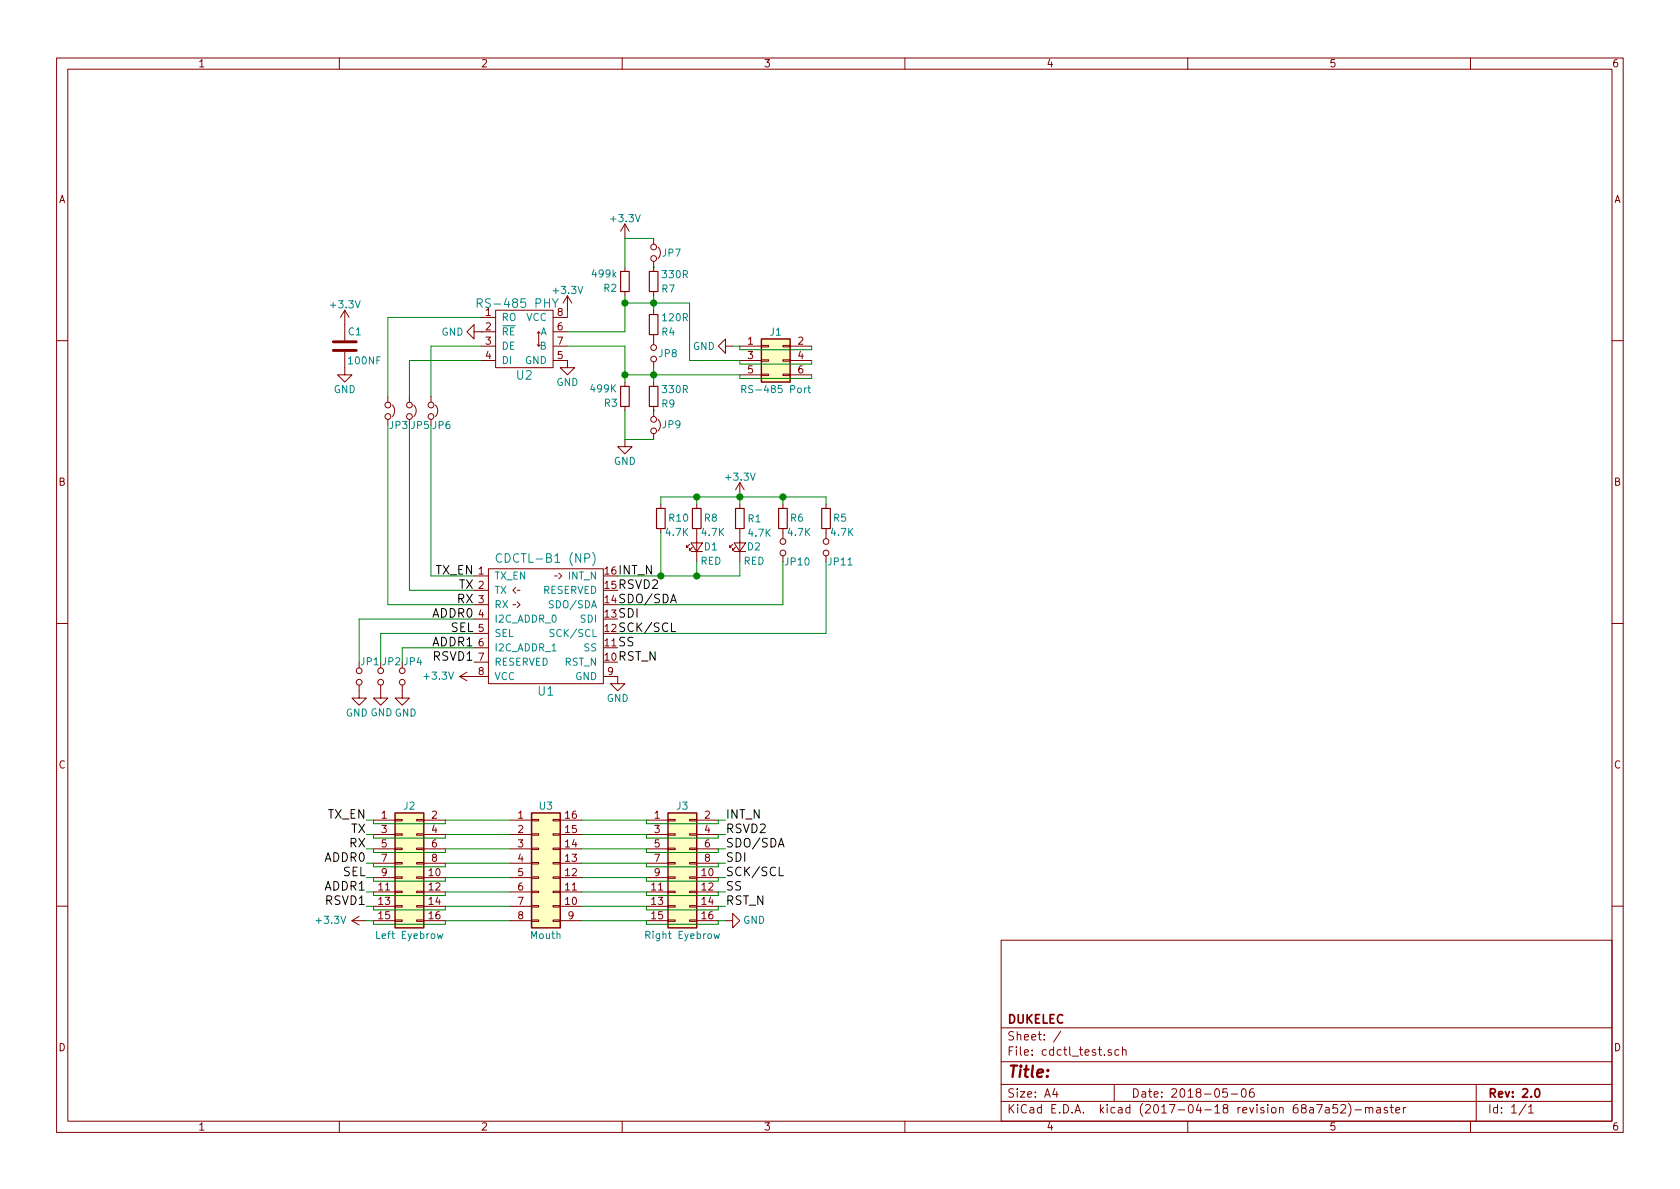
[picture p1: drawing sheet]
<svg xmlns="http://www.w3.org/2000/svg" width="297mm" height="210mm" viewBox="0 0 297 210" stroke-linecap="round" stroke-linejoin="round" font-family="sans-serif">
<g fill="none" stroke="#840000" stroke-width=".18">
<path d="M10 10.3h277v189.9h-277zM12 12.2h273v186.1h-273zM60 10.3v1.9M110 10.3v1.9M160 10.3v1.9M210 10.3v1.9M260 10.3v1.9M110.5 39.6v2.6M110.5 39.6l-.8 1.3M110.5 39.6l.8 1.3M61 54.9v5.3M61 54.9l-.8 1.2"/>
<path d="M61 54.9l.7 1.2M83.8 58.7v-1.3l-1.3 1.3 1.3 1.2v-1.2h3.8M85.1 56.1h2.5M87.6 54.9h10.2v10.1h-10.2zM95.2 59.9v1.3zM95.2 58.7v1.2zM97.8 56.1h2.5M97.8 58.7h2.5M100.3 52.3l-.7 1.3M100.3 52.3v2.6M100.3 52.3l.8 1.3M110.5 47.2v.8"/>
<path d="M110.5 51.6v.7M115.6 42.2v1M115.6 46.2v1.8M115.6 51.6v.7M115.6 54.9v.7M115.6 59.2v1.8M116.3 43.7a1.41 1.41 0 0 1 0 2M10 60.2h2M61 62.2v4.1h1.2l-1.2 1.3-1.3-1.3h1.3M68.6 70.1v1M69.3 71.6a1.41 1.41 0 0 1 0 2.1M72.4 70.1v1"/>
<path d="M73.2 71.6a1.41 1.41 0 0 1 0 2.1M76.2 70.1v1M77 71.6a1.41 1.41 0 0 1 0 2.1M85.1 61.2h2.5M85.1 63.7h2.5M95 61l.2 .2 .3-.2M97.8 63.7h2.5v1.3h1.3l-1.3 1.3-1.2-1.3h1.2M97.8 61.2h2.5M110.5 77.7v1.3h1.3l-1.3 1.3-1.3-1.3h1.3M110.5 67.6v.7M110.5 71.9v.7M115.6 64v1"/>
<path d="M115.6 67.6v.7M115.6 71.9v1.8M115.6 76.7v1M116.3 74.2a1.41 1.41 0 0 1 0 2M128.3 61.2v-1.3l-1.3 1.3 1.3 1.3v-1.3h1.2M130.8 61.2h3.8M130.8 63.7h3.8M130.8 66.3h3.8M134.6 66.2h1.3v.2h-1.3zM134.6 63.6h1.3v.3h-1.3zM134.6 61.1h1.3v.2h-1.3zM138.4 66.2h1.3v.2h-1.3z"/>
<path d="M138.4 63.6h1.3v.3h-1.3zM138.4 61.1h1.3v.2h-1.3zM139.7 61.2h3.8M139.7 63.7h3.8M139.7 66.3h3.8M285 60.2h2M116.8 89.1v.8M116.8 93.5v.7M121.9 96.3l-.5 .5v-.3v.3h.3M122.2 96h2l-1 1.5zM122.2 97.5h2M122.4 96.8l-.5 .5v-.3v.3h.3"/>
<path d="M123.2 89.1v.8M123.2 93.5v5.8M129.5 96.3l-.5 .5v-.3v.3h.3M129.8 96h2l-1 1.5zM129.8 97.5h2M130 96.8l-.5 .5v-.3v.3h.3M130.8 85.3v2.6M130.8 89.1v.8M130.8 93.5v5.8M130.8 85.3l-.8 1.3M130.8 85.3l.8 1.3M138.4 89.1v.8"/>
<path d="M138.4 93.5v1.7M146 89.1v.8M146 93.5v1.7M10 110.3h2M81.3 119.6l1.2 .8M81.3 119.6h5.1M82.5 118.9l-1.2 .7M83.8 106.9h2.6M83.8 104.4h2.6M83.8 101.8h2.6M83.8 109.5h2.6M83.8 112h2.6"/>
<path d="M83.8 114.5h2.6M83.8 117.1h2.6M86.4 100.6h20.3v20.3h-20.3zM90.7 106.9h.5M91.2 103.9l-.5 .5 .5 .5M91.4 106.4l.5 .5-.5 .5M91.4 104.4h.5M98 101.8h.6M98.8 101.3l.5 .5-.5 .6M106.7 119.6h2.5v1.3h1.3l-1.3 1.3-1.3-1.3h1.3M285 110.3h2M63.5 121.2v2.2h1.3l-1.3 1.3-1.3-1.3h1.3"/>
<path d="M67.3 121.2v2.2h1.3l-1.3 1.3-1.3-1.3h1.3M71.1 121.2v2.2h1.3l-1.3 1.3-1.3-1.3h1.3M66 145h3.8M66 147.6h3.8M66 150.1h3.8M66 152.6h3.8M66 155.2h3.8M66 157.7h3.8M69.8 157.6h1.3v.3h-1.3zM69.8 155.1h1.3v.2h-1.3zM69.8 152.5h1.3v.3h-1.3zM69.8 150h1.3v.2h-1.3z"/>
<path d="M69.8 147.4h1.3v.3h-1.3zM69.8 144.9h1.3v.3h-1.3zM73.7 157.6h1.2v.3h-1.2zM73.7 155.1h1.2v.2h-1.2zM73.7 152.5h1.2v.3h-1.2zM73.7 150h1.2v.2h-1.2zM73.7 147.4h1.2v.3h-1.2zM73.7 144.9h1.2v.3h-1.2zM74.9 145h3.8M74.9 147.6h3.8M74.9 150.1h3.8M74.9 152.6h3.8"/>
<path d="M74.9 155.2h3.8M74.9 157.7h3.8M90.2 145h3.8M90.2 147.6h3.8M90.2 150.1h3.8M90.2 152.6h3.8M90.2 155.2h3.8M90.2 157.7h3.8M94 157.6h1.2v.3h-1.2zM94 155.1h1.2v.2h-1.2zM94 152.5h1.2v.3h-1.2zM94 150h1.2v.2h-1.2z"/>
<path d="M94 147.4h1.2v.3h-1.2zM94 144.9h1.2v.3h-1.2zM97.8 157.6h1.3v.3h-1.3zM97.8 155.1h1.3v.2h-1.3zM97.8 152.5h1.3v.3h-1.3zM97.8 150h1.3v.2h-1.3zM97.8 147.4h1.3v.3h-1.3zM97.8 144.9h1.3v.3h-1.3zM99.1 145h3.8M99.1 147.6h3.8M99.1 150.1h3.8M99.1 152.6h3.8"/>
<path d="M99.1 155.2h3.8M99.1 157.7h3.8M114.3 145h3.8M114.3 147.6h3.8M114.3 150.1h3.8M114.3 152.6h3.8M114.3 155.2h3.8M114.3 157.7h3.8M118.1 157.6h1.3v.3h-1.3zM118.1 155.1h1.3v.2h-1.3zM118.1 152.5h1.3v.3h-1.3zM118.1 150h1.3v.2h-1.3z"/>
<path d="M118.1 147.4h1.3v.3h-1.3zM118.1 144.9h1.3v.3h-1.3zM121.9 157.6h1.3v.3h-1.3zM121.9 155.1h1.3v.2h-1.3zM121.9 152.5h1.3v.3h-1.3zM121.9 150h1.3v.2h-1.3zM121.9 147.4h1.3v.3h-1.3zM121.9 144.9h1.3v.3h-1.3zM123.2 145h3.8M123.2 147.6h3.8M123.2 150.1h3.8M123.2 152.6h3.8"/>
<path d="M123.2 155.2h3.8M123.2 157.7h3.8M10 160.2h2M62.2 162.8l1.3 .8M62.2 162.8h2.6M63.5 162l-1.3 .8M66 162.8h3.8M66 160.3h3.8M69.8 162.7h1.3v.2h-1.3zM69.8 160.1h1.3v.3h-1.3zM73.7 162.7h1.2v.2h-1.2zM73.7 160.1h1.2v.3h-1.2z"/>
<path d="M74.9 162.8h3.8M74.9 160.3h3.8M90.2 162.8h3.8M90.2 160.3h3.8M94 162.7h1.2v.2h-1.2zM94 160.1h1.2v.3h-1.2zM97.8 162.7h1.3v.2h-1.3zM97.8 160.1h1.3v.3h-1.3zM99.1 162.8h3.8M99.1 160.3h3.8M114.3 162.8h3.8M114.3 160.3h3.8"/>
<path d="M118.1 162.7h1.3v.2h-1.3zM118.1 160.1h1.3v.3h-1.3zM121.9 162.7h1.3v.2h-1.3zM121.9 160.1h1.3v.3h-1.3zM123.2 162.8h3.8M123.2 160.3h3.8M128.3 162.8h1.2v-1.3l1.3 1.3-1.3 1.3v-1.3M177 166.3h108v32h-108zM285 160.2h2M60 198.3v1.9M110 198.3v1.9M160 198.3v1.9"/>
<path d="M177 194.8h108M177 191.8h108M177 187.8h108M177 181.8h108M186.5 192.5l-.4 1h1M186.8 193v1M187.6 182.3l-1.3 2M196.5 185.7l-.4-.1-.2 .2 .1 .2 .5 .2v.3h-.6M197 191.8v3M197.8 185.7l-.4-.1-.3 .3 .1 .6 .2 .1 .4-.1M198.5 185.7l.2-.1 .4 .1v.9M198.5 185.1v1.5"/>
<path d="M210 198.3v1.9M217 192.5h-.7l-.1 .7 .2-.1 .5 .1 .1 .2v.5l-.2 .1-.6-.1M217.7 193.5h1.1M219.6 192.7l.4-.2a.94 .94 0 0 1 0 1.5 .82 .82 0 0 1-.4-1.3zM221.6 192.5a.59 .59 0 0 0-.7 .7l.1 .7 .2 .1 .5-.1 .1-.5-.2-.2-.4-.1-.3 .3M232.8 195.3h1l-.7 1.5M234.4 195.9h.5l.1 .9M235 196.2l-.5 .1-.2 .2 .2 .3 .5-.1M236.4 195.3h-.7v.7l.2-.1 .5 .1 .1 .2-.1 .5-.2 .1-.5-.1M237.1 195.5l.2-.2h.3l.3 .2v.3l-.9 1h.9M238.4 195.1a1.71 1.71 0 0 1 0 2.3M239.6 196.3h1.1"/>
<path d="M241.4 196l.1-.1a.37 .37 0 0 1 .6 .1v.8M241.4 195.8v1M242.1 196l.2-.2 .3 .1 .1 .9M243.4 195.9h.6l.1 .9M244.1 196.2l-.5 .1-.2 .2 .2 .3 .5-.1M245.3 195.9l-.4-.1-.2 .2 .1 .3 .5 .1v.3h-.6M245.8 195.8h.6M246 195.3v1.3l.4 .2M246.8 196.3l.7-.1-.1-.3-.4-.1-.2 .2 .1 .7h.5M248.1 195.8v1M248.6 195.8l-.5 .3M260 198.3v1.9"/>
<path d="M261 191.8v6.5M269.8 195.2l-1.2 2M270.3 195.8l.4-.5v1.5M270.3 196.8h.8"/>
<circle cx="115.6" cy="45.7" r=".51"/>
<circle cx="115.6" cy="43.7" r=".51"/>
<circle cx="68.6" cy="73.7" r=".51"/>
<circle cx="68.6" cy="71.6" r=".51"/>
<circle cx="72.4" cy="73.7" r=".51"/>
<circle cx="72.4" cy="71.6" r=".51"/>
<circle cx="76.2" cy="73.7" r=".51"/>
<circle cx="76.2" cy="71.6" r=".51"/>
<circle cx="115.6" cy="61.5" r=".51"/>
<circle cx="115.6" cy="76.2" r=".51"/>
<circle cx="115.6" cy="74.2" r=".51"/>
<circle cx="115.6" cy="63.5" r=".51"/>
<circle cx="138.4" cy="97.8" r=".51"/>
<circle cx="138.4" cy="95.8" r=".51"/>
<circle cx="146.1" cy="95.8" r=".51"/>
<circle cx="146.1" cy="97.8" r=".51"/>
<circle cx="63.5" cy="118.6" r=".51"/>
<circle cx="67.3" cy="118.6" r=".51"/>
<circle cx="71.1" cy="118.6" r=".51"/>
<circle cx="63.5" cy="120.6" r=".51"/>
<circle cx="67.3" cy="120.6" r=".51"/>
<circle cx="71.1" cy="120.6" r=".51"/>
</g>
<path d="M271.5 192.7l.2-.2a.81 .81 0 0 1 .6 .6 .81 .81 0 0 1-.3 .8l-.1 .1a.79 .79 0 0 1-.4-1.3z" fill="none" stroke="#840000" stroke-width=".3"/>
<g fill="none" stroke="#008484" stroke-width=".18">
<path d="M84.4 53.6l.7-.1 .2-.2-.1-.3-.2-.2h-.6v1.6M84.8 53.6l.5 .8M97.7 52.8l.5 .8 .5-.8M131.2 68.8h.6v-.5l-.2-.1h-.4v1.2M131.5 68.8l.4 .6M142.6 68.6l-.3 .1-.1 .1M142.8 68.6h.5M143 68.2v1.1l.3 .1M88.7 98a.62 .62 0 0 0-.8 0 .62 .62 0 0 0-.2 .8 .56 .56 0 0 0 .3 .6 .56 .56 0 0 0 .7-.1M104.8 97.7a1.78 1.78 0 0 1 0 2.3M98 111.4l-.5-.1-.2 .1v.4l.5 .2 .2 .3-.3 .3-.5-.1M77.3 165.1l.2 .9 .3-.7 .2 .7 .3-.9"/>
<path d="M126.2 165.1l.3 .9 .2-.7 .2 .7 .3-.9"/>
</g>
<path d="M109.7 48h1.6v3.6h-1.6zM114.8 55.6h1.5v3.6h-1.5zM114.8 48h1.5v3.6h-1.5zM109.7 68.3h1.6v3.6h-1.6zM114.8 68.3h1.5v3.6h-1.5zM116.1 89.9h1.5v3.6h-1.5zM122.4 89.9h1.6v3.6h-1.6zM130 89.9h1.6v3.6h-1.6zM137.7 89.9h1.5v3.6h-1.5zM145.3 89.9h1.5v3.6h-1.5z" fill="none" stroke="#840000" stroke-width=".2"/>
<path d="M118.6 106.6l.5-1.5 .5 1.5M118.7 110.2v1.5h.8M137.6 149.8l.5-1.5 .5 1.5M137.8 153.3v1.6h.7" fill="none" stroke="#000" stroke-width=".18"/>
<g fill="#ffffc2" stroke="#ffffc2" stroke-width=".18">
<path d="M94 143.8h5.1v20.3h-5.1z"/>
<path d="M134.6 59.9h5.1v7.7h-5.1z"/>
<path d="M69.8 143.8h5.1v20.3h-5.1z"/>
<path d="M118.1 143.8h5.1v20.3h-5.1z"/>
</g>
<path d="M134.6 59.9h5.1v7.7h-5.1zM69.8 143.8h5.1v20.3h-5.1zM94 143.8h5.1v20.3h-5.1zM118.1 143.8h5.1v20.3h-5.1z" fill="none" stroke="#840000" stroke-width=".25"/>
<path d="M58.9 62h4.1M58.9 60.4h4.1" fill="none" stroke="#840000" stroke-width=".51"/>
<g fill="none" stroke="#008400" stroke-width=".18">
<path d="M85.1 58.7h.1M85.1 56.1h-16.5v14M100.3 54.9v1.2M110.5 52.3v6.4h-10.2M110.5 53.6h11.4v10.1h8.9v.7h12.7v-.7M115.6 47.2h.1M115.6 42.2h-5.1v5M115.6 52.3v2.6M68.6 75.2v31.7h15.2M72.4 75.2v29.2h11.4M76.2 75.2v26.6h7.6M85.1 61.2h-8.9v8.9"/>
<path d="M85.1 63.7h-12.7v6.4M100.3 61.2h10.2v6.4M110.5 72.6v5.1h5.1M110.5 66.3h20.3v.6h12.7v-.6M115.6 72.6h.1M115.6 65v2.6M129.5 61.2h1.3v.6h12.7v-.6M116.8 89.1v-1.2h29.2v1.2M116.8 94.2v7.6M123.2 87.9v1.2M123.2 99.3v2.5M130.8 87.9v1.2"/>
<path d="M130.8 99.3v2.5h-21.6M138.4 99.3v7.6h-29.2M138.4 87.9v1.2M146 99.3v12.7h-36.8M83.8 112h-16.5v5.1M83.8 114.5h-12.7v2.6M83.8 109.5h-20.3v7.6M64.8 145h1.2v.7h12.7v-.7h11.5M64.8 147.6h1.2v.6h12.7v-.6h11.5M64.8 150.1h1.2v.6h12.7v-.6h11.5M64.8 152.6h1.2v.7h12.7v-.7h11.5M64.8 155.2h1.2v.6h12.7v-.6h11.5"/>
<path d="M64.8 157.7h1.2v.7h12.7v-.7h11.5M102.9 145h11.4v.7h12.7v-.7h1.3M102.9 147.6h11.4v.6h12.7v-.6h1.3M102.9 150.1h11.4v.6h12.7v-.6h1.3M102.9 152.6h11.4v.7h12.7v-.7h1.3M102.9 155.2h11.4v.6h12.7v-.6h1.3M102.9 157.7h11.4v.7h12.7v-.7h1.3M64.8 160.3h1.2v.6h12.7v-.6h11.5M64.8 162.8h1.2v.6h12.7v-.6h11.5M102.9 160.3h11.4v.6h12.7v-.6h1.3M102.9 162.8h11.4v.6h12.7v-.6h1.3"/>
</g>
<g fill="#008400" stroke="#008400" stroke-width=".25">
<circle cx="110.5" cy="66.3" r=".51"/>
<circle cx="115.6" cy="66.3" r=".51"/>
<circle cx="123.2" cy="101.8" r=".51"/>
<circle cx="115.6" cy="53.6" r=".51"/>
<circle cx="110.5" cy="53.6" r=".51"/>
<circle cx="138.4" cy="87.9" r=".51"/>
<circle cx="130.8" cy="87.9" r=".51"/>
<circle cx="123.2" cy="87.9" r=".51"/>
<circle cx="116.8" cy="101.8" r=".51"/>
</g>
<text font-size="2.8" fill="#840000" x="178" y="190.5">Title:</text>
<g font-size="2.1" fill="#008484">
<text x="85.4" y="54.4">RS-485 PHY</text>
<text x="91.4" y="67.1">U2</text>
<text x="88.7" y="99.5">CDCTL-B1 (NP)</text>
<text x="95.2" y="123">U1</text>
</g>
<g font-size="2.1">
<text x="77" y="101.6">TX_EN</text>
<text x="109.2" y="101.6">INT_N</text>
<text x="80.9" y="106.7">RX</text>
<text x="81.1" y="104.1">TX</text>
<text x="109.2" y="104.1">RSVD2</text>
<text x="109.2" y="106.7">SDO/SDA</text>
<text x="76.5" y="109.2">ADDR0</text>
<text x="79.7" y="111.8">SEL</text>
<text x="109.2" y="109.2">SDI</text>
<text x="109.2" y="111.8">SCK/SCL</text>
<text x="76.5" y="114.3">ADDR1</text>
<text x="76.7" y="116.8">RSVD1</text>
<text x="109.2" y="116.8">RST_N</text>
<text x="109.2" y="114.3">SS</text>
<text x="57.9" y="144.8">TX_EN</text>
<text x="61.8" y="149.9">RX</text>
<text x="62.1" y="147.3">TX</text>
<text x="128.3" y="144.8">INT_N</text>
<text x="128.3" y="147.3">RSVD2</text>
<text x="128.3" y="149.9">SDO/SDA</text>
<text x="57.5" y="152.4">ADDR0</text>
<text x="60.6" y="154.9">SEL</text>
<text x="128.3" y="152.4">SDI</text>
<text x="128.3" y="154.9">SCK/SCL</text>
<text x="57.5" y="157.5">ADDR1</text>
<text x="57.7" y="160">RSVD1</text>
<text x="128.3" y="157.5">SS</text>
<text x="128.3" y="160">RST_N</text>
</g>
<g font-size="2.1" fill="#840000">
<text x="178" y="184">Sheet: /</text>
<text x="178" y="181">DUKELEC</text>
<text x="178" y="186.7">File: cdctl_test.sch</text>
<text x="178" y="196.9">KiCad E.D.A. kicad (2017-04-18 revision 68a7a52)-master</text>
<text x="178" y="194.1">Size: A4</text>
<text x="200" y="194.1">Date: 2018-05-06</text>
<text x="263" y="194.1">Rev: 2.0</text>
<text x="263" y="196.9">Id: 1/1</text>
</g>
<g font-size="1.8" fill="#840000">
<text x="35" y="11.9">1</text>
<text x="85" y="11.9">2</text>
<text x="135" y="11.9">3</text>
<text x="185" y="11.9">4</text>
<text x="235" y="11.9">5</text>
<text x="285" y="11.9">6</text>
<text x="10.4" y="35.9">A</text>
<text x="285.4" y="35.9">A</text>
<text x="85.9" y="55.9">1</text>
<text x="85.9" y="58.4">2</text>
<text x="98.6" y="58.4">6</text>
<text x="98.6" y="55.9">8</text>
<text x="85.9" y="61">3</text>
<text x="85.9" y="63.5">4</text>
<text x="98.6" y="63.5">5</text>
<text x="98.6" y="61">7</text>
<text x="132.2" y="61">1</text>
<text x="132.2" y="63.5">3</text>
<text x="141.1" y="61">2</text>
<text x="141.1" y="63.5">4</text>
<text x="132.2" y="66">5</text>
<text x="141.1" y="66">6</text>
<text x="10.4" y="85.9">B</text>
<text x="285.4" y="85.9">B</text>
<text x="84.6" y="101.6">1</text>
<text x="107" y="101.6">16</text>
<text x="84.6" y="104.1">2</text>
<text x="84.6" y="106.7">3</text>
<text x="107" y="106.7">14</text>
<text x="107" y="104.1">15</text>
<text x="84.6" y="109.2">4</text>
<text x="84.6" y="111.8">5</text>
<text x="107" y="111.8">12</text>
<text x="107" y="109.2">13</text>
<text x="84.6" y="114.3">6</text>
<text x="84.6" y="116.8">7</text>
<text x="84.6" y="119.4">8</text>
<text x="107" y="116.8">10</text>
<text x="107" y="114.3">11</text>
<text x="107.5" y="119.4">9</text>
<text x="10.4" y="135.9">C</text>
<text x="285.4" y="135.9">C</text>
<text x="67.5" y="144.8">1</text>
<text x="67.5" y="147.3">3</text>
<text x="67.5" y="149.9">5</text>
<text x="76.4" y="144.8">2</text>
<text x="76.4" y="147.3">4</text>
<text x="76.4" y="149.9">6</text>
<text x="91.6" y="144.8">1</text>
<text x="91.6" y="147.3">2</text>
<text x="91.6" y="149.9">3</text>
<text x="100" y="149.9">14</text>
<text x="100" y="147.3">15</text>
<text x="100" y="144.8">16</text>
<text x="115.7" y="144.8">1</text>
<text x="115.7" y="147.3">3</text>
<text x="115.7" y="149.9">5</text>
<text x="124.6" y="144.8">2</text>
<text x="124.6" y="147.3">4</text>
<text x="124.6" y="149.9">6</text>
<text x="67.5" y="152.4">7</text>
<text x="67.5" y="154.9">9</text>
<text x="75.9" y="154.9">10</text>
<text x="76.4" y="152.4">8</text>
<text x="91.6" y="152.4">4</text>
<text x="91.6" y="154.9">5</text>
<text x="100" y="154.9">12</text>
<text x="100" y="152.4">13</text>
<text x="115.7" y="152.4">7</text>
<text x="115.7" y="154.9">9</text>
<text x="124.1" y="154.9">10</text>
<text x="124.6" y="152.4">8</text>
<text x="67" y="157.5">11</text>
<text x="67" y="160">13</text>
<text x="75.9" y="157.5">12</text>
<text x="75.9" y="160">14</text>
<text x="91.6" y="157.5">6</text>
<text x="91.6" y="160">7</text>
<text x="100" y="160">10</text>
<text x="100" y="157.5">11</text>
<text x="115.2" y="157.5">11</text>
<text x="115.2" y="160">13</text>
<text x="124.1" y="157.5">12</text>
<text x="124.1" y="160">14</text>
<text x="67" y="162.6">15</text>
<text x="75.9" y="162.6">16</text>
<text x="91.6" y="162.6">8</text>
<text x="100.5" y="162.6">9</text>
<text x="115.2" y="162.6">15</text>
<text x="124.1" y="162.6">16</text>
<text x="10.4" y="185.9">D</text>
<text x="285.4" y="185.9">D</text>
<text x="35" y="199.9">1</text>
<text x="85" y="199.9">2</text>
<text x="135" y="199.9">3</text>
<text x="185" y="199.9">4</text>
<text x="235" y="199.9">5</text>
<text x="285" y="199.9">6</text>
</g>
<g font-size="1.8" fill="#008484">
<text x="108.2" y="39.3">+3.3V</text>
<text x="117.2" y="45.4">JP7</text>
<text x="98" y="52">+3.3V</text>
<text x="104.9" y="49.1">499k</text>
<text x="106.8" y="51.6">R2</text>
<text x="117" y="51.7">R7</text>
<text x="117.2" y="49.2">330R</text>
<text x="58.6" y="54.5">+3.3V</text>
<text x="61.6" y="59.3">C1</text>
<text x="78.1" y="59.4">GND</text>
<text x="88.6" y="56.8">RO</text>
<text x="88.6" y="59.3">RE</text>
<text x="93" y="56.8">VCC</text>
<text x="95.5" y="59.3">A</text>
<text x="117" y="59.4">R4</text>
<text x="117.2" y="56.8">120R</text>
<text x="136.2" y="59.4">J1</text>
<text x="61.8" y="64.4">100NF</text>
<text x="88.6" y="61.8">DE</text>
<text x="88.6" y="64.4">DI</text>
<text x="92.8" y="64.4">GND</text>
<text x="95.5" y="61.8">B</text>
<text x="116.5" y="63.2">JP8</text>
<text x="122.5" y="61.9">GND</text>
<text x="59" y="69.5">GND</text>
<text x="98.4" y="68.2">GND</text>
<text x="104.5" y="69.4">499K</text>
<text x="106.9" y="71.9">R3</text>
<text x="117.2" y="69.5">330R</text>
<text x="132.2" y="69.5">RS-485 Port</text>
<text x="68.9" y="75.9">JP3</text>
<text x="72.7" y="75.9">JP5</text>
<text x="76.5" y="75.9">JP6</text>
<text x="117" y="72.1">R9</text>
<text x="117.2" y="75.7">JP9</text>
<text x="108.5" y="82.2">GND</text>
<text x="128.5" y="85">+3.3V</text>
<text x="117.8" y="94.8">4.7K</text>
<text x="118.4" y="92.2">R10</text>
<text x="124.2" y="94.8">4.7K</text>
<text x="124.6" y="92.2">R8</text>
<text x="132.3" y="92.4">R1</text>
<text x="132.4" y="94.9">4.7K</text>
<text x="139.4" y="94.8">4.7K</text>
<text x="139.8" y="92.2">R6</text>
<text x="147" y="94.8">4.7K</text>
<text x="147.4" y="92.2">R5</text>
<text x="123.9" y="99.9">RED</text>
<text x="124.6" y="97.3">D1</text>
<text x="131.5" y="99.9">RED</text>
<text x="132.2" y="97.3">D2</text>
<text x="138.9" y="100">JP10</text>
<text x="146.5" y="100">JP11</text>
<text x="87.4" y="102.5">TX_EN</text>
<text x="87.4" y="105">TX</text>
<text x="87.4" y="107.6">RX</text>
<text x="95.9" y="105">RESERVED</text>
<text x="97.6" y="107.6">SDO/SDA</text>
<text x="100.6" y="102.5">INT_N</text>
<text x="87.4" y="110.1">I2C_ADDR_0</text>
<text x="87.4" y="112.6">SEL</text>
<text x="97.9" y="112.6">SCK/SCL</text>
<text x="102.7" y="110.1">SDI</text>
<text x="63.8" y="117.6">JP1 JP2 JP4</text>
<text x="87.4" y="115.2">I2C_ADDR_1</text>
<text x="87.4" y="117.7">RESERVED</text>
<text x="99.9" y="117.7">RST_N</text>
<text x="103.3" y="115.2">SS</text>
<text x="75.1" y="120.2">+3.3V</text>
<text x="87.4" y="120.3">VCC</text>
<text x="101.7" y="120.3">GND</text>
<text x="107.3" y="124.1">GND</text>
<text x="61.1" y="126.7">GND GND GND</text>
<text x="71.4" y="143.2">J2</text>
<text x="95.4" y="143.2">U3</text>
<text x="119.7" y="143.2">J3</text>
<text x="56.1" y="163.4">+3.3V</text>
<text x="66.9" y="166">Left Eyebrow</text>
<text x="93.9" y="166">Mouth</text>
<text x="114.5" y="166">Right Eyebrow</text>
<text x="131.4" y="163.4">GND</text>
</g>
</svg>
